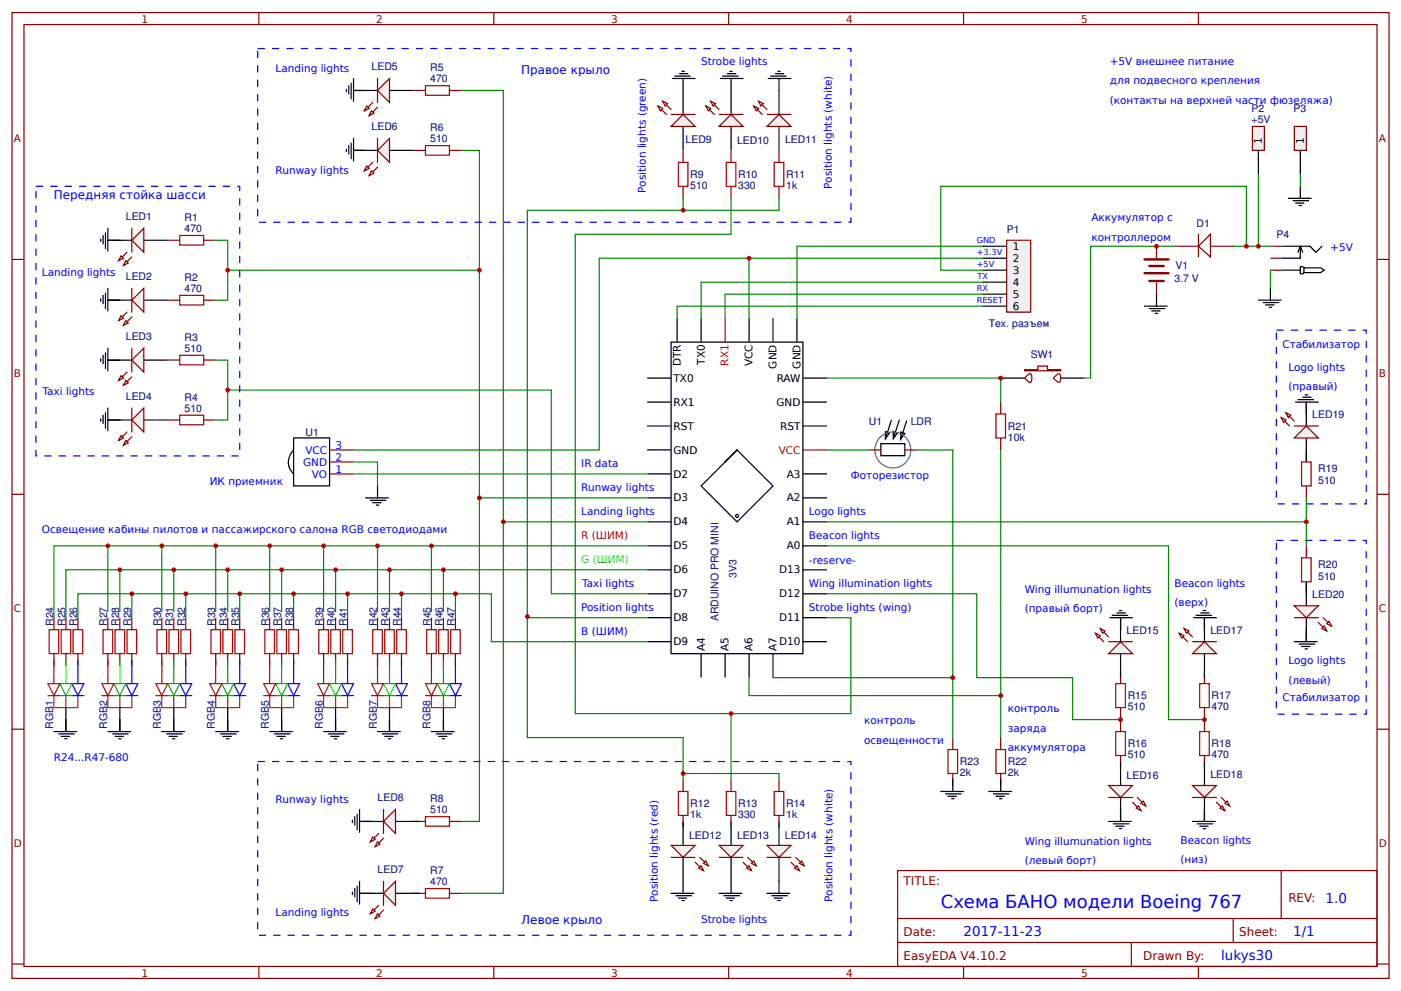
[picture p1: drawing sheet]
<svg xmlns="http://www.w3.org/2000/svg" width="312mm" height="221mm" viewBox="0 0 312 221" stroke-linecap="round" stroke-linejoin="round" font-family="sans-serif">
<g fill="none" stroke="#800" stroke-width=".27">
<path d="M2.7 2.8h306.4v215h-306.4zM5.3 5.5h301.1v209.6h-301.1zM57.6 2.8v2.7M109.9 2.8v2.7M162.2 2.8v2.7M214.4 2.8v2.7M266.7 2.8v2.7M2.7 57.7h2.6M37.3 53.5h2.7M45.3 53.5h2.7M306.4 57.7h2.7M2.7 110h2.6"/>
<path d="M306.4 110h2.7M2.7 162.3h2.6M306.4 162.3h2.7M199.8 193.8h106.6v21.3h-106.6zM285.1 193.8v10.6M2.7 214.6h2.6M57.6 215.1v2.7M109.9 215.1v2.7M162.2 215.1v2.7M199.8 204.4h106.6M199.8 209.8h106.6M214.4 215.1v2.7"/>
<path d="M251.8 209.8v5.3M266.7 215.1v2.7M274.4 204.4v5.4M306.4 214.6h2.7"/>
</g>
<path d="M40 52.4h5.3v2.1h-5.3z" fill="none" stroke="#a00000" stroke-width=".27"/>
<path d="M24 53.5h5.3M32 53.5h5.3" fill="none" stroke="#000" stroke-width=".27"/>
<path d="M29.3 53.5l2.7-2.7v5.3z" fill="#efefef" stroke="#800" stroke-width=".27"/>
<path d="M28.3 56.1l-1.9 1.9M29.3 57.2l-1.8 1.9" fill="none" stroke="#800" stroke-width=".27"/>
<g fill="#efefef" stroke="#800" stroke-width=".27">
<path d="M26.9 56.9l.6 .6-1.1 .5z"/>
<path d="M28 58l.5 .5-1 .6z"/>
</g>
<path d="M29.3 50.8v5.3M37.3 66.8h2.7M45.3 66.8h2.7" fill="none" stroke="#800" stroke-width=".27"/>
<path d="M22.4 53.2v.5M22.9 52.4v1.9M23.5 51.9v3.4M24 53.5h2.7M24 50.8v5.1M24 66.8h5.3M32 66.8h5.3" fill="none" stroke="#000" stroke-width=".27"/>
<path d="M40 65.7h5.3v2.2h-5.3z" fill="none" stroke="#a00000" stroke-width=".27"/>
<path d="M32 64.1v5.4l-2.7-2.7z" fill="#efefef" stroke="#800" stroke-width=".27"/>
<path d="M28.3 69.5l-1.9 1.8M29.3 70.5l-1.8 1.9" fill="none" stroke="#800" stroke-width=".27"/>
<g fill="#efefef" stroke="#800" stroke-width=".27">
<path d="M26.9 70.3l.6 .5-1.1 .5z"/>
<path d="M28 71.3l.5 .6-1 .5z"/>
</g>
<path d="M29.3 64.1v5.4M37.3 80.1h2.7M45.3 80.1h2.7" fill="none" stroke="#800" stroke-width=".27"/>
<path d="M48 53.5h2.7v13.3h-2.7" fill="none" stroke="#080" stroke-width=".27"/>
<path d="M40 79.1h5.3v2.1h-5.3z" fill="none" stroke="#a00000" stroke-width=".27"/>
<path d="M24 80.1h5.3M32 80.1h5.3" fill="none" stroke="#000" stroke-width=".27"/>
<path d="M32 77.5v5.3l-2.7-2.7z" fill="#efefef" stroke="#800" stroke-width=".27"/>
<path d="M28.3 82.8l-1.9 1.9M29.3 83.9l-1.8 1.8" fill="none" stroke="#800" stroke-width=".27"/>
<g fill="#efefef" stroke="#800" stroke-width=".27">
<path d="M26.9 83.6l.6 .5-1.1 .6z"/>
<path d="M28 84.7l.5 .5-1 .5z"/>
</g>
<path d="M29.3 77.5v5.3M37.3 93.5h2.7M45.3 93.5h2.7" fill="none" stroke="#800" stroke-width=".27"/>
<path d="M40 92.4h5.3v2.1h-5.3z" fill="none" stroke="#a00000" stroke-width=".27"/>
<path d="M24 93.5h5.3M32 93.5h5.3" fill="none" stroke="#000" stroke-width=".27"/>
<path d="M29.3 93.5l2.7-2.7v5.3z" fill="#efefef" stroke="#800" stroke-width=".27"/>
<path d="M28.3 96.1l-1.9 1.9M29.3 97.2l-1.8 1.9" fill="none" stroke="#800" stroke-width=".27"/>
<g fill="#efefef" stroke="#800" stroke-width=".27">
<path d="M26.9 96.9l.6 .6-1.1 .5z"/>
<path d="M28 98l.5 .5-1 .6z"/>
</g>
<path d="M92 20.1h2.7M100 20.1h2.7M29.3 90.8v5.3M73.3 105.5h5.4M73.3 102.8h5.4M73.3 100.1h5.4" fill="none" stroke="#800" stroke-width=".27"/>
<path d="M48 80.1h2.7v13.4h-2.7M78.7 102.8h5.3v5.3" fill="none" stroke="#080" stroke-width=".27"/>
<path d="M78.7 20.1h5.3M86.7 20.1h5.3M65.3 97.5h8v10.6h-8zM65.3 100.1a3.7 3.7 0 0 0 0 5.4M81.3 110.8h5.1M82.4 111.3h3.5M82.9 111.9h1.9M83.7 112.4h.6M84 108.1v2.7" fill="none" stroke="#000" stroke-width=".27"/>
<path d="M94.7 19.1h5.3v2.1h-5.3z" fill="none" stroke="#a00000" stroke-width=".27"/>
<path d="M86.7 17.5v5.3l-2.7-2.7z" fill="#efefef" stroke="#800" stroke-width=".27"/>
<path d="M82.9 22.8l-1.8 1.9M84 23.9l-1.9 1.8" fill="none" stroke="#800" stroke-width=".27"/>
<g fill="#efefef" stroke="#800" stroke-width=".27">
<path d="M81.6 23.6l.5 .5-1 .6z"/>
<path d="M82.7 24.7l.5 .5-1.1 .5z"/>
</g>
<path d="M84 17.5v5.3M92 33.5h2.7M100 33.5h2.7" fill="none" stroke="#800" stroke-width=".27"/>
<path d="M77.1 19.9v.5M77.6 19.1v1.8M78.1 18.5v3.5M78.7 17.5v5M78.7 20.1h2.6M78.7 33.5h5.3M86.7 33.5h5.3" fill="none" stroke="#000" stroke-width=".27"/>
<path d="M94.7 32.4h5.3v2.1h-5.3z" fill="none" stroke="#a00000" stroke-width=".27"/>
<path d="M86.7 30.8v5.3l-2.7-2.6z" fill="#efefef" stroke="#800" stroke-width=".27"/>
<path d="M82.9 36.1l-1.8 1.9M84 37.2l-1.9 1.9" fill="none" stroke="#800" stroke-width=".27"/>
<g fill="#efefef" stroke="#800" stroke-width=".27">
<path d="M81.6 36.9l.5 .6-1 .5z"/>
<path d="M82.7 38l.5 .5-1.1 .6z"/>
</g>
<path d="M84 30.8v5.3M92 198.8h2.7M100 198.8h2.7" fill="none" stroke="#800" stroke-width=".27"/>
<path d="M77.1 33.2v.5M77.6 32.4v1.9M78.1 31.9v3.4M78.7 33.5h2.6M78.7 30.8v5.1M80 198.8h5.3M88 198.8h5.3" fill="none" stroke="#000" stroke-width=".27"/>
<path d="M94.7 197.8h5.3v2.1h-5.3z" fill="none" stroke="#a00000" stroke-width=".27"/>
<path d="M88 196.2v5.3l-2.7-2.7z" fill="#efefef" stroke="#800" stroke-width=".27"/>
<path d="M84.3 201.5l-1.9 1.9M85.3 202.6l-1.8 1.8" fill="none" stroke="#800" stroke-width=".27"/>
<g fill="#efefef" stroke="#800" stroke-width=".27">
<path d="M82.9 202.3l.6 .5-1.1 .6z"/>
<path d="M84 203.4l.5 .5-1 .5z"/>
</g>
<path d="M85.3 196.2v5.3M92 182.8h2.7M100 182.8h2.7" fill="none" stroke="#800" stroke-width=".27"/>
<path d="M78.4 198.6v.5M78.9 197.8v1.8M79.5 197.2v3.5M80 198.8h2.7M80 196.2v5M80 182.8h5.3M88 182.8h5.3" fill="none" stroke="#000" stroke-width=".27"/>
<path d="M94.7 181.8h5.3v2.1h-5.3z" fill="none" stroke="#a00000" stroke-width=".27"/>
<path d="M85.3 182.8l2.7-2.6v5.3z" fill="#efefef" stroke="#800" stroke-width=".27"/>
<path d="M84.3 185.5l-1.9 1.9M85.3 186.6l-1.8 1.8" fill="none" stroke="#800" stroke-width=".27"/>
<g fill="#efefef" stroke="#800" stroke-width=".27">
<path d="M82.9 186.3l.6 .5-1.1 .6z"/>
<path d="M84 187.4l.5 .5-1 .5z"/>
</g>
<path d="M152 33.5v2.6M152 41.5v2.6M85.3 180.2v5.3" fill="none" stroke="#800" stroke-width=".27"/>
<g fill="none" stroke="#000" stroke-width=".27">
<path d="M152 20.1v5.4M152 28.1v5.4M149.4 76.1h29.3v69.4h-29.3zM150.7 70.8v5.3M156 70.8v5.3M166.7 70.8v5.3M172 70.8v5.3M177.4 70.8v5.3M144 84.1h5.4M144 89.5h5.4M144 94.8h5.4M178.7 84.1h5.3"/>
<path d="M178.7 89.5h5.3M178.7 94.8h5.3M144 105.5h5.4M144 110.8h5.4M144 116.1h5.4M144 100.1h5.4M164 100.1l-8 8 8 8 8-8-8-8-2.6 2.7M178.7 105.5h5.3M178.7 110.8h5.3M178.7 116.1h5.3M144 121.5h5.4M144 126.8h5.4"/>
<path d="M144 132.1h5.4M144 137.5h5.4M178.7 121.5h5.3M178.7 126.8h5.3M178.7 132.1h5.3M178.7 137.5h5.3M144 142.8h5.4M156 145.5v5.3M161.4 145.5v5.3M166.7 145.5v5.3M172 145.5v5.3M178.7 142.8h5.3"/>
<path d="M78.4 182.6v.5M78.9 181.8v1.8M79.5 181.2v3.5M80 182.8h2.7M80 180.2v5"/>
<circle cx="164" cy="114.8" r=".33"/>
</g>
<path d="M161.4 70.8v5.3M178.7 100.1h5.3" fill="none" stroke="#f00" stroke-width=".27"/>
<path d="M218.7 62.8h-62.7v8M218.7 68.1h-68v2.7" fill="none" stroke="#080" stroke-width=".27"/>
<path d="M151 36.1h2.1v5.4h-2.1z" fill="none" stroke="#a00000" stroke-width=".27"/>
<path d="M149.4 28.1l2.6-2.6 2.7 2.6z" fill="#efefef" stroke="#800" stroke-width=".27"/>
<path d="M146.4 23.6l1.9 1.9M147.5 22.5l1.9 1.9" fill="none" stroke="#800" stroke-width=".27"/>
<g fill="#efefef" stroke="#800" stroke-width=".27">
<path d="M147.5 22.5l1.1 .6-.6 .5z"/>
<path d="M146.4 23.6l1.1 .5-.5 .6z"/>
</g>
<path d="M149.4 25.5h5.3M162.7 33.5v2.6M162.7 41.5v2.6" fill="none" stroke="#800" stroke-width=".27"/>
<path d="M149.6 17.5h5.1M150.2 16.9h3.4M151.2 16.4h1.9M151.8 15.9h.5M152 17.5v2.6M162.7 20.1v5.4M162.7 28.1v5.4" fill="none" stroke="#000" stroke-width=".27"/>
<path d="M161.6 36.1h2.2v5.4h-2.2z" fill="none" stroke="#a00000" stroke-width=".27"/>
<path d="M162.7 25.5l2.7 2.6h-5.4z" fill="#efefef" stroke="#800" stroke-width=".27"/>
<path d="M157.1 23.6l1.9 1.9M158.2 22.5l1.8 1.9" fill="none" stroke="#800" stroke-width=".27"/>
<g fill="#efefef" stroke="#800" stroke-width=".27">
<path d="M158.2 22.5l1 .6-.5 .5z"/>
<path d="M157.1 23.6l1.1 .5-.6 .6z"/>
</g>
<path d="M160 25.5h5.4M173.4 33.5v2.6M173.4 41.5v2.6" fill="none" stroke="#800" stroke-width=".27"/>
<path d="M160.3 17.5h5.1M160.8 16.9h3.5M161.9 16.4h1.9M162.4 15.9h.6M162.7 17.5v2.6M173.4 20.1v5.4M173.4 28.1v5.4" fill="none" stroke="#000" stroke-width=".27"/>
<path d="M172.3 36.1h2.1v5.4h-2.1z" fill="none" stroke="#a00000" stroke-width=".27"/>
<path d="M173.4 25.5l2.6 2.6h-5.3z" fill="#efefef" stroke="#800" stroke-width=".27"/>
<path d="M167.8 23.6l1.8 1.9M168.8 22.5l1.9 1.9" fill="none" stroke="#800" stroke-width=".27"/>
<g fill="#efefef" stroke="#800" stroke-width=".27">
<path d="M168.8 22.5l1.1 .6-.5 .5z"/>
<path d="M167.8 23.6l1 .5-.5 .6z"/>
</g>
<path d="M170.7 25.5h5.3M152 173.5v2.7M152 181.5v2.7" fill="none" stroke="#800" stroke-width=".27"/>
<path d="M171 17.5h5M171.5 16.9h3.5M172.6 16.4h1.8M173.1 15.9h.5M173.4 17.5v2.6M152 182.8v5.4M152 190.8v5.4" fill="none" stroke="#000" stroke-width=".27"/>
<path d="M151 176.2h2.1v5.3h-2.1z" fill="none" stroke="#a00000" stroke-width=".27"/>
<path d="M149.4 188.2h5.3l-2.7 2.6z" fill="#efefef" stroke="#800" stroke-width=".27"/>
<path d="M154.7 191.9l1.9 1.9M155.8 190.8l1.8 1.9" fill="none" stroke="#800" stroke-width=".27"/>
<g fill="#efefef" stroke="#800" stroke-width=".27">
<path d="M155.5 193.2l.5-.5 .6 1.1z"/>
<path d="M156.6 192.2l.5-.6 .5 1.1z"/>
</g>
<path d="M162.7 173.5v2.7M149.4 190.8h5.3M162.7 181.5v2.7" fill="none" stroke="#800" stroke-width=".27"/>
<path d="M149.4 198.8h5M150.4 199.4h3.5M151 199.9h1.8M152 196.2v2.6M162.7 182.8v5.4M162.7 190.8v5.4M151.8 200.4h.5" fill="none" stroke="#000" stroke-width=".27"/>
<path d="M161.6 176.2h2.2v5.3h-2.2z" fill="none" stroke="#a00000" stroke-width=".27"/>
<path d="M160 188.2h5.4l-2.7 2.6z" fill="#efefef" stroke="#800" stroke-width=".27"/>
<path d="M165.4 191.9l1.8 1.9M166.4 190.8l1.9 1.9" fill="none" stroke="#800" stroke-width=".27"/>
<g fill="#efefef" stroke="#800" stroke-width=".27">
<path d="M166.7 192.7l.5 1.1-1-.6z"/>
<path d="M167.2 192.2l.6-.6 .5 1.1z"/>
</g>
<path d="M173.4 173.5v2.7M160 190.8h5.4M173.4 181.5v2.7" fill="none" stroke="#800" stroke-width=".27"/>
<path d="M160 198.8h5.1M161.1 199.4h3.5M161.6 199.9h1.9M162.7 196.2v2.6M173.4 182.8v5.4M173.4 190.8v5.4M162.4 200.4h.6" fill="none" stroke="#000" stroke-width=".27"/>
<path d="M172.3 176.2h2.1v5.3h-2.1z" fill="none" stroke="#a00000" stroke-width=".27"/>
<path d="M170.7 188.2h5.3l-2.6 2.6z" fill="#efefef" stroke="#800" stroke-width=".27"/>
<path d="M176 191.9l1.9 1.9M177.1 190.8l1.9 1.9" fill="none" stroke="#800" stroke-width=".27"/>
<g fill="#efefef" stroke="#800" stroke-width=".27">
<path d="M177.4 192.7l.5 1.1-1.1-.6z"/>
<path d="M177.9 192.2l.5-.6 .6 1.1z"/>
</g>
<path d="M249.4 149.5v2.7M249.4 157.5v2.7M170.7 190.8h5.3" fill="none" stroke="#800" stroke-width=".27"/>
<path d="M249.4 137.5v5.3M249.4 145.5v5.3M170.7 198.8h5.1M171.8 199.4h3.4M172.3 199.9h1.9M173.4 196.2v2.6M173.1 200.4h.5" fill="none" stroke="#000" stroke-width=".27"/>
<path d="M248.3 152.2h2.1v5.3h-2.1z" fill="none" stroke="#a00000" stroke-width=".27"/>
<path d="M249.4 142.8l2.6 2.7h-5.3z" fill="#efefef" stroke="#800" stroke-width=".27"/>
<path d="M244.8 139.9l1.9 1.9M243.8 141l1.8 1.8" fill="none" stroke="#800" stroke-width=".27"/>
<g fill="#efefef" stroke="#800" stroke-width=".27">
<path d="M244.8 139.9l1.1 .5-.5 .6z"/>
<path d="M243.8 141l1 .5-.5 .5z"/>
</g>
<path d="M246.7 142.8h5.3M249.4 160.2v2.6M249.4 168.2v2.6" fill="none" stroke="#800" stroke-width=".27"/>
<path d="M249.4 169.5v5.3M249.4 177.5v5.3M246.7 182.8h5.1M247.8 183.4h3.4M248.3 183.9h1.9M249.1 184.4h.5" fill="none" stroke="#000" stroke-width=".27"/>
<path d="M248.3 162.8h2.1v5.4h-2.1z" fill="none" stroke="#a00000" stroke-width=".27"/>
<path d="M246.7 174.8h5.3l-2.6 2.7z" fill="#efefef" stroke="#800" stroke-width=".27"/>
<path d="M252 178.6l1.9 1.8M253.1 177.5l1.9 1.9" fill="none" stroke="#800" stroke-width=".27"/>
<g fill="#efefef" stroke="#800" stroke-width=".27">
<path d="M253.4 179.4l.5 1-1.1-.5z"/>
<path d="M253.9 178.8l.5-.5 .6 1.1z"/>
</g>
<path d="M268 149.5v2.7M268 157.5v2.7M246.7 177.5h5.3" fill="none" stroke="#800" stroke-width=".27"/>
<path d="M247 137.5h5M247.5 137h3.5M248.6 136.4h1.8M249.1 135.9h.5M249.4 137.5v2.7M268 137.5v5.3M268 145.5v5.3" fill="none" stroke="#000" stroke-width=".27"/>
<path d="M267 152.2h2.1v5.3h-2.1z" fill="none" stroke="#a00000" stroke-width=".27"/>
<path d="M265.4 145.5l2.6-2.7 2.7 2.7z" fill="#efefef" stroke="#800" stroke-width=".27"/>
<path d="M263.5 139.9l1.9 1.9M262.4 141l1.9 1.8" fill="none" stroke="#800" stroke-width=".27"/>
<g fill="#efefef" stroke="#800" stroke-width=".27">
<path d="M263.5 139.9l1.1 .5-.6 .6z"/>
<path d="M262.4 141l1.1 .5-.5 .5z"/>
</g>
<path d="M265.4 142.8h5.3M268 160.2v2.6M268 168.2v2.6" fill="none" stroke="#800" stroke-width=".27"/>
<path d="M268 169.5v5.3M268 177.5v5.3M265.4 182.8h5M266.4 183.4h3.5M267 183.9h1.8M267.8 184.4h.5" fill="none" stroke="#000" stroke-width=".27"/>
<path d="M267 162.8h2.1v5.4h-2.1z" fill="none" stroke="#a00000" stroke-width=".27"/>
<path d="M265.4 174.8h5.3l-2.7 2.7z" fill="#efefef" stroke="#800" stroke-width=".27"/>
<path d="M270.7 178.6l1.9 1.8M271.8 177.5l1.8 1.9" fill="none" stroke="#800" stroke-width=".27"/>
<g fill="#efefef" stroke="#800" stroke-width=".27">
<path d="M272 179.4l.6 1-1.1-.5z"/>
<path d="M272.6 178.8l.5-.5 .5 1.1z"/>
</g>
<path d="M290.7 100.1v2.7M290.7 108.1v2.7M265.4 177.5h5.3" fill="none" stroke="#800" stroke-width=".27"/>
<path d="M290.7 89.5v5.3M290.7 97.5v5.3M265.6 137.5h5.1M266.2 137h3.4M267.2 136.4h1.9M267.8 135.9h.5M268 137.5v2.7" fill="none" stroke="#000" stroke-width=".27"/>
<path d="M289.6 102.8h2.2v5.3h-2.2z" fill="none" stroke="#a00000" stroke-width=".27"/>
<path d="M288 97.5l2.7-2.7 2.7 2.7z" fill="#efefef" stroke="#800" stroke-width=".27"/>
<path d="M285.1 92.9l1.9 1.9M286.2 91.9l1.8 1.8" fill="none" stroke="#800" stroke-width=".27"/>
<g fill="#efefef" stroke="#800" stroke-width=".27">
<path d="M286.2 91.9l1 .5-.5 .5z"/>
<path d="M285.1 92.9l1.1 .6-.6 .5z"/>
</g>
<path d="M288 94.8h5.4M290.7 121.5v2.6M290.7 129.5v2.6" fill="none" stroke="#800" stroke-width=".27"/>
<path d="M290.7 129.5v5.3M290.7 137.5v5.3M288 142.8h5.1M289.1 143.4h3.5M289.6 143.9h1.9M290.4 144.4h.6" fill="none" stroke="#000" stroke-width=".27"/>
<path d="M289.6 124.1h2.2v5.4h-2.2z" fill="none" stroke="#a00000" stroke-width=".27"/>
<path d="M288 134.8h5.4l-2.7 2.7z" fill="#efefef" stroke="#800" stroke-width=".27"/>
<path d="M293.4 138.6l1.8 1.8M294.4 137.5l1.9 1.9" fill="none" stroke="#800" stroke-width=".27"/>
<g fill="#efefef" stroke="#800" stroke-width=".27">
<path d="M294.2 139.9l.5-.5 .5 1z"/>
<path d="M295.8 138.3l.5 1.1-1.1-.6z"/>
</g>
<path d="M257.4 54.8v2.7M257.4 62.8v2.7M288 137.5h5.4" fill="none" stroke="#800" stroke-width=".27"/>
<path d="M254.7 68.1h5.1M255.8 68.7h3.4M256.3 69.2h1.9M257.1 69.7h.5M257.4 65.5v2.6M288.3 89.5h5.1M288.8 88.9h3.5M289.9 88.4h1.9M290.4 87.9h.6M290.7 89.5v2.6" fill="none" stroke="#000" stroke-width=".27"/>
<path d="M254.7 57.7h5.3M255.8 59.2h3.2M254.7 60.8h5.3M255.8 62.5h3.2" fill="none" stroke="#800" stroke-width=".53"/>
<path d="M278.7 28.1h2.7v5.4h-2.7z" fill="#efefef" stroke="#800" stroke-width=".27"/>
<path d="M280 33.5v5.3" fill="none" stroke="#000" stroke-width=".27"/>
<path d="M288 28.1h2.7v5.4h-2.7z" fill="#efefef" stroke="#800" stroke-width=".27"/>
<path d="M289.4 33.5v5.3M286.7 44.1h5.1M287.8 44.7h3.4M288.3 45.2h1.9M289.1 45.7h.5M289.4 41.5v2.6" fill="none" stroke="#000" stroke-width=".27"/>
<path d="M289.4 38.8v2.7" fill="none" stroke="#080" stroke-width=".27"/>
<path d="M269.4 52.1v5.1l-2.7-2.4z" fill="#fefefe" stroke="#800" stroke-width=".27"/>
<g fill="none" stroke="#800" stroke-width=".27">
<path d="M261.4 54.8h5.3M266.7 52.1v5.1M269.4 54.8h5.3M193.4 100.1h2.6M201.4 100.1h2.6M12 137.5v2.7M14.7 137.5v2.7M17.3 137.5v2.7M24 137.5v2.7M26.7 137.5v2.7M29.3 137.5v2.7M36 137.5v2.7"/>
<path d="M38.7 137.5v2.7M41.3 137.5v2.7M48 137.5v2.7M50.7 137.5v2.7M53.3 137.5v2.7M60 137.5v2.7M62.7 137.5v2.7M65.3 137.5v2.7M72 137.5v2.7M74.7 137.5v2.7M77.3 137.5v2.7M84 137.5v2.7"/>
<path d="M86.7 137.5v2.7M89.3 137.5v2.7M96 137.5v2.7M98.7 137.5v2.7M101.3 137.5v2.7M12 145.5v2.7M14.7 145.5v2.7M17.3 145.5v2.7M24 145.5v2.7M26.7 145.5v2.7M29.3 145.5v2.7M36 145.5v2.7"/>
<path d="M38.7 145.5v2.7M41.3 145.5v2.7M48 145.5v2.7M50.7 145.5v2.7M53.3 145.5v2.7M60 145.5v2.7M62.7 145.5v2.7M65.3 145.5v2.7M72 145.5v2.7M74.7 145.5v2.7M77.3 145.5v2.7M84 145.5v2.7"/>
<path d="M86.7 145.5v2.7M89.3 145.5v2.7M96 145.5v2.7M98.7 145.5v2.7M101.3 145.5v2.7M212 164.2v2.6M212 172.2v2.6"/>
</g>
<g fill="none" stroke="#000" stroke-width=".27">
<path d="M196 98.8h5.4v2.6h-5.4zM197 96l.9 .4-.9 1.2zM198.4 93.6l-1.4 4.1M198.8 96l.9 .4-.9 1.2zM200.1 93.5l-1.3 4.1M200.5 96.1l.9 .4-.9 1.2zM201.8 93.7l-1.4 4.1M14.7 157.5v5.3M26.7 157.5v5.3M38.7 157.5v5.3M50.7 157.5v5.3M62.7 157.5v5.3"/>
<path d="M74.7 157.5v5.3M86.7 157.5v5.3M98.7 157.5v5.3M12 162.8h5.1M13.1 163.4h3.4M13.6 163.9h1.9M14.4 164.4h.5M24 162.8h5.1M25.1 163.4h3.4M25.6 163.9h1.9M26.4 164.4h.5M36 162.8h5.1"/>
<path d="M37.1 163.4h3.4M37.6 163.9h1.9M38.4 164.4h.5M48 162.8h5.1M49.1 163.4h3.4M49.6 163.9h1.9M50.4 164.4h.5M60 162.8h5.1M61.1 163.4h3.4M61.6 163.9h1.9M62.4 164.4h.5M72 162.8h5.1"/>
<path d="M73.1 163.4h3.4M73.6 163.9h1.9M74.4 164.4h.5M84 162.8h5.1M85.1 163.4h3.4M85.6 163.9h1.9M86.4 164.4h.5M96 162.8h5.1M97.1 163.4h3.4M97.6 163.9h1.9M98.4 164.4h.5M209.4 176.2h5"/>
<path d="M210.4 176.7h3.5M211 177.2h1.8M211.8 177.8h.5M212 173.5v2.7"/>
</g>
<circle cx="198.7" cy="100.1" r="4" fill="none" stroke="#666" stroke-width=".27"/>
<g fill="none" stroke="#a00000" stroke-width=".27">
<path d="M10.9 140.2h2.2v5.3h-2.2zM13.6 140.2h2.1v5.3h-2.1zM16.3 140.2h2.1v5.3h-2.1zM22.9 140.2h2.2v5.3h-2.2zM25.6 140.2h2.1v5.3h-2.1zM28.3 140.2h2.1v5.3h-2.1zM34.9 140.2h2.2v5.3h-2.2zM37.6 140.2h2.1v5.3h-2.1zM40.3 140.2h2.1v5.3h-2.1zM46.9 140.2h2.2v5.3h-2.2zM49.6 140.2h2.1v5.3h-2.1zM52.3 140.2h2.1v5.3h-2.1z"/>
<path d="M58.9 140.2h2.2v5.3h-2.2zM61.6 140.2h2.1v5.3h-2.1zM64.3 140.2h2.1v5.3h-2.1zM70.9 140.2h2.2v5.3h-2.2zM73.6 140.2h2.1v5.3h-2.1zM76.3 140.2h2.1v5.3h-2.1zM82.9 140.2h2.2v5.3h-2.2zM85.6 140.2h2.1v5.3h-2.1zM88.3 140.2h2.1v5.3h-2.1zM94.9 140.2h2.2v5.3h-2.2zM97.6 140.2h2.1v5.3h-2.1zM100.3 140.2h2.1v5.3h-2.1z"/>
<path d="M211 166.8h2.1v5.4h-2.1z"/>
</g>
<g fill="none" stroke="#080" stroke-width=".27">
<path d="M102.7 33.5h4v149.3h-4M102.7 20.1h9.3v178.7h-9.3M152 44.1v2.7M162.7 44.1v8h-34.7v106.7h34.7M166.7 57.5h-33.4v42.6h-54.6M173.4 44.1v2.7h-56.1v90.7h26.7M218.7 54.8h-41.3v16M218.7 57.5h-52v13.3M218.7 65.5h-57.3v5.3M50.7 86.8h72v45.3h21.3M184 84.1h38.7M78.7 105.5h65.3"/>
<path d="M106.7 110.8h37.3M17.3 137.5v-5.4h92v10.7h34.7M24 121.5v14.7M26.7 126.8v9.4M29.3 132.1v5.4M36 121.5v14.7M38.7 126.8v9.4M41.3 132.1v5.4M48 121.5v14.7M50.7 126.8v9.4M53.3 132.1v5.4M60 121.5v14.7"/>
<path d="M62.7 126.8v9.4M65.3 132.1v5.4M72 121.5v14.7M74.7 126.8v9.4M77.3 132.1v5.4M84 121.5v14.7M86.7 126.8v9.4M89.3 132.1v5.4M96 121.5v14.7M98.7 126.8v9.4M101.3 132.1v5.4M117.3 137.2v27h34.7v9.3"/>
<path d="M144 126.8h-129.3v10.7M144 121.5h-132v16M184 137.5h5.4v21.3h-26.7v14.7M152 172.2h21.4v1.3"/>
</g>
<g fill="none" stroke="#8d2323" stroke-width=".27">
<path d="M12 154.8v2.7h5.3v-2.7M14.7 154.8v2.7M24 154.8v2.7h5.3v-2.7M26.7 154.8v2.7M36 154.8v2.7h5.3v-2.7M38.7 154.8v2.7M48 154.8v2.7h5.3v-2.7M50.7 154.8v2.7M60 154.8v2.7h5.3v-2.7M62.7 154.8v2.7M72 154.8v2.7h5.3v-2.7M74.7 154.8v2.7"/>
<path d="M84 154.8v2.7h5.3v-2.7M86.7 154.8v2.7M96 154.8v2.7h5.3v-2.7M98.7 154.8v2.7"/>
</g>
<g fill="none" stroke="#00f" stroke-width=".27">
<path d="M16 154.8h2.7M16 152.2h2.7l-1.4 2.6zM17.3 146.8v5.4M28 154.8h2.7M28 152.2h2.7l-1.4 2.6zM29.3 146.8v5.4M40 154.8h2.7M40 152.2h2.7l-1.4 2.6zM41.3 146.8v5.4M52 154.8h2.7M52 152.2h2.7l-1.4 2.6zM53.3 146.8v5.4"/>
<path d="M64 154.8h2.7M64 152.2h2.7l-1.4 2.6zM65.3 146.8v5.4M76 154.8h2.7M76 152.2h2.7l-1.4 2.6zM77.3 146.8v5.4M88 154.8h2.7M88 152.2h2.7l-1.4 2.6zM89.3 146.8v5.4M100 154.8h2.7M100 152.2h2.7l-1.4 2.6zM101.3 146.8v5.4"/>
</g>
<g fill="none" stroke="#0f0" stroke-width=".27">
<path d="M13.3 154.8h2.7M13.3 152.2h2.7l-1.3 2.6zM14.7 146.8v5.4M25.3 154.8h2.7M25.3 152.2h2.7l-1.3 2.6zM26.7 146.8v5.4M37.3 154.8h2.7M37.3 152.2h2.7l-1.3 2.6zM38.7 146.8v5.4M49.3 154.8h2.7M49.3 152.2h2.7l-1.3 2.6zM50.7 146.8v5.4"/>
<path d="M61.3 154.8h2.7M61.3 152.2h2.7l-1.3 2.6zM62.7 146.8v5.4M73.3 154.8h2.7M73.3 152.2h2.7l-1.3 2.6zM74.7 146.8v5.4M85.3 154.8h2.7M85.3 152.2h2.7l-1.3 2.6zM86.7 146.8v5.4M97.3 154.8h2.7M97.3 152.2h2.7l-1.3 2.6zM98.7 146.8v5.4"/>
</g>
<g fill="none" stroke="#f00" stroke-width=".27">
<path d="M10.7 154.8h2.6M10.7 152.2h2.6l-1.3 2.6zM12 146.8v5.4M22.7 154.8h2.6M22.7 152.2h2.6l-1.3 2.6zM24 146.8v5.4M34.7 154.8h2.6M34.7 152.2h2.6l-1.3 2.6zM36 146.8v5.4M46.7 154.8h2.6M46.7 152.2h2.6l-1.3 2.6zM48 146.8v5.4"/>
<path d="M58.7 154.8h2.6M58.7 152.2h2.6l-1.3 2.6zM60 146.8v5.4M70.7 154.8h2.6M70.7 152.2h2.6l-1.3 2.6zM72 146.8v5.4M82.7 154.8h2.6M82.7 152.2h2.6l-1.3 2.6zM84 146.8v5.4M94.7 154.8h2.6M94.7 152.2h2.6l-1.3 2.6zM96 146.8v5.4"/>
</g>
<circle cx="50.7" cy="86.8" r=".53" fill="#c00"/>
<path d="M184 100.1h9.4M204 100.1h8v50.7h-40M184 132.1h33.4v18.7h21.3v9.4h10.7" fill="none" stroke="#080" stroke-width=".27"/>
<circle cx="249.4" cy="160.2" r=".53" fill="#c00"/>
<path d="M184 121.5h76v38.7h8" fill="none" stroke="#080" stroke-width=".27"/>
<circle cx="268" cy="160.2" r=".53" fill="#c00"/>
<path d="M50.7 60.1h56M184 116.1h106.7" fill="none" stroke="#080" stroke-width=".27"/>
<g fill="#c00">
<circle cx="50.7" cy="60.1" r=".53"/>
<circle cx="152" cy="46.8" r=".53"/>
</g>
<path d="M112 116.1h32M290.7 110.8v10.7" fill="none" stroke="#080" stroke-width=".27"/>
<path d="M57.3 10.8h132.1v38.7h-132.1zM8 41.5h45.3v60h-45.3zM284 73.5h20v38.6h-20zM284 120.3h20v38.7h-20zM57.3 169.5h132.1v38.7h-132.1z" fill="none" stroke="#00f" stroke-width=".27" stroke-dasharray="1.6 1.6" stroke-linecap="butt"/>
<g fill="none" stroke="#000" stroke-width=".27">
<path d="M22.4 66.5v.6M22.4 79.9v.5M22.9 65.7v1.9M22.9 79.1v1.8M23.5 65.2v3.5M23.5 78.5v3.5M24 66.8h2.7M24 64.1v5.1M24 77.5v5M22.4 93.2v.5M22.9 92.4v1.9M23.5 91.9v3.4"/>
<path d="M24 90.8v5.1M24 80.1h2.7M24 93.5h2.7"/>
</g>
<circle cx="290.7" cy="116.1" r=".53" fill="#c00"/>
<path d="M285.4 54.8h6.1l1.3 1.3 1.4-1.3M289.4 54.8l-.6 1.3M289.9 56.1l-.5-1.3v2.7h-4M290.2 59.6h3.7l.8 .5-.8 .6h-3.7zM290.2 59.6l-.3-.3h-.5v1.6h.5l.3-.2M280 66.8h5.1M281.1 67.3h3.5M281.6 67.9h1.9M282.4 68.4h.6M282.7 64.1v2.7M285.4 60.1h4" fill="none" stroke="#000" stroke-width=".27"/>
<path d="M282.7 54.8h2.7M282.7 57.5h2.7M282.7 60.1h2.7" fill="none" stroke="#800" stroke-width=".27"/>
<path d="M280 38.8v16M274.7 54.8h8M282.7 60.1v4" fill="none" stroke="#080" stroke-width=".27"/>
<circle cx="280" cy="54.8" r=".53" fill="#c00"/>
<path d="M222.7 84.1h5.3M236 84.1h5.4" fill="none" stroke="#000" stroke-width=".27"/>
<path d="M228 82.3h3v-.8h2.1v.8h2.9v.2h-8z" fill="#efefef" stroke="#800" stroke-width=".27"/>
<path d="M228.3 83.8l.7-.6h.3a1.59 1.59 0 0 1 0 1.9l-.6-.3-.7-.7zM234.7 83.8l.7-.6h.3a1.59 1.59 0 0 1 0 1.9l-.6-.3-.7-.7z" fill="none" stroke="#800" stroke-width=".27"/>
<path d="M261.4 54.8h-18.7v29.3h-1.3" fill="none" stroke="#080" stroke-width=".27"/>
<g fill="#c00">
<circle cx="117.3" cy="137.2" r=".53"/>
<circle cx="152" cy="172.2" r=".53"/>
<circle cx="29.3" cy="132.1" r=".53"/>
<circle cx="41.3" cy="132.1" r=".53"/>
<circle cx="53.3" cy="132.1" r=".53"/>
<circle cx="65.3" cy="132.1" r=".53"/>
<circle cx="77.3" cy="132.1" r=".53"/>
<circle cx="89.3" cy="132.1" r=".53"/>
<circle cx="101.3" cy="132.1" r=".53"/>
<circle cx="26.7" cy="126.8" r=".53"/>
<circle cx="38.7" cy="126.8" r=".53"/>
<circle cx="50.7" cy="126.8" r=".53"/>
<circle cx="62.7" cy="126.8" r=".53"/>
<circle cx="74.7" cy="126.8" r=".53"/>
<circle cx="86.7" cy="126.8" r=".53"/>
<circle cx="98.7" cy="126.8" r=".53"/>
<circle cx="24" cy="121.5" r=".53"/>
<circle cx="36" cy="121.5" r=".53"/>
<circle cx="48" cy="121.5" r=".53"/>
<circle cx="60" cy="121.5" r=".53"/>
<circle cx="72" cy="121.5" r=".53"/>
<circle cx="84" cy="121.5" r=".53"/>
<circle cx="96" cy="121.5" r=".53"/>
</g>
<path d="M224 53.5h5.4v16h-5.4z" fill="#efefef" stroke="#800" stroke-width=".27"/>
<path d="M218.7 54.8h5.3M218.7 57.5h5.3M218.7 60.1h5.3M218.7 62.8h5.3M218.7 65.5h5.3M218.7 68.1h5.3" fill="none" stroke="#000" stroke-width=".27"/>
<path d="M277.4 54.8v-13.3h-68v18.6h9.3" fill="none" stroke="#080" stroke-width=".27"/>
<g fill="#c00">
<circle cx="257.4" cy="54.8" r=".53"/>
<circle cx="277.4" cy="54.8" r=".53"/>
<circle cx="106.7" cy="110.8" r=".53"/>
<circle cx="106.7" cy="60.1" r=".53"/>
<circle cx="112" cy="116.1" r=".53"/>
</g>
<path d="M221.6 92.1h2.2v5.4h-2.2zM221.6 166.8h2.2v5.4h-2.2z" fill="none" stroke="#a00000" stroke-width=".27"/>
<path d="M222.7 89.5v2.6M222.7 97.5v2.6M222.7 164.2v2.6M222.7 172.2v2.6" fill="none" stroke="#800" stroke-width=".27"/>
<path d="M222.7 100.1v54.7h-56v-4M212 150.8v13.4" fill="none" stroke="#080" stroke-width=".27"/>
<path d="M220 176.2h5.1M221.1 176.7h3.5M221.6 177.2h1.9M222.4 177.8h.6M222.7 173.5v2.7" fill="none" stroke="#000" stroke-width=".27"/>
<circle cx="212" cy="150.8" r=".53" fill="#c00"/>
<path d="M222.7 84.1v5.4M222.7 154.8v9.4" fill="none" stroke="#080" stroke-width=".27"/>
<g fill="#c00">
<circle cx="222.7" cy="154.8" r=".53"/>
<circle cx="222.7" cy="84.1" r=".53"/>
<circle cx="166.7" cy="57.5" r=".53"/>
<circle cx="162.7" cy="158.8" r=".53"/>
</g>
<text font-size="4" fill="#00f" x="209.4" y="202">Схема БАНО модели Boeing 767</text>
<g font-size="3" fill="#00f">
<text x="295" y="201">1.0</text>
<text x="214.4" y="208.4">2017-11-23</text>
<text x="287.8" y="208.4">1/1</text>
<text x="271.8" y="213.8">lukys30</text>
</g>
<g font-size="2.7" fill="#00f">
<text x="116" y="16.4">Правое крыло</text>
<text x="12" y="44.3">Передняя стойка шасси</text>
<text x="116" y="205.7">Левое крыло</text>
</g>
<g font-size="2.7" fill="#800">
<text x="201.1" y="197">TITLE:</text>
<text x="286.7" y="200.7">REV:</text>
<text x="201.1" y="208.4">Date:</text>
<text x="275.8" y="208.4">Sheet:</text>
<text x="201.1" y="213.8">EasyEDA V4.10.2</text>
<text x="254.4" y="213.8">Drawn By:</text>
</g>
<g font-size="2.3" fill="#800">
<text x="31.5" y="5.1">1</text>
<text x="83.7" y="5.1">2</text>
<text x="136" y="5.1">3</text>
<text x="188.3" y="5.1">4</text>
<text x="240.6" y="5.1">5</text>
<text x="3.1" y="31.6">A</text>
<text x="306.8" y="31.6">A</text>
<text x="3.1" y="83.9">B</text>
<text x="306.8" y="83.9">B</text>
<text x="3.1" y="136.2">C</text>
<text x="306.8" y="136.2">C</text>
<text x="3.1" y="188.4">D</text>
<text x="306.8" y="188.4">D</text>
<text x="31.5" y="217.4">1</text>
<text x="83.7" y="217.4">2</text>
<text x="136" y="217.4">3</text>
<text x="188.3" y="217.4">4</text>
<text x="240.6" y="217.4">5</text>
</g>
<g font-size="2.3" fill="#00f">
<text x="61.3" y="16">Landing lights</text>
<text x="156" y="14.5">Strobe lights</text>
<text x="247" y="14.5">+5V внешнее питание</text>
<text x="247" y="18.8">для подвесного крепления</text>
<text x="247" y="23.1">(контакты на верхней части фюзеляжа)</text>
<text x="61.3" y="38.7">Runway lights</text>
<text x="143.8" y="42.9" transform="rotate(-90 143.8 42.9)">Position lights (green)</text>
<text x="185.1" y="42" transform="rotate(-90 185.1 42)">Position lights (white)</text>
<text x="242.9" y="49.3">Аккумулятор с</text>
<text x="242.9" y="53.6">контроллером</text>
<text x="296" y="55.9">+5V</text>
<text x="9.3" y="61.3">Landing lights</text>
<text x="285.4" y="77.3">Стабилизатор</text>
<text x="286.7" y="82.6">Logo lights</text>
<text x="9.5" y="88">Taxi lights</text>
<text x="286.7" y="86.9">(правый)</text>
<text x="68" y="100.9">VCC</text>
<text x="74.7" y="99.9">3</text>
<text x="46.7" y="107.9">ИК приемник</text>
<text x="67.5" y="103.6">GND</text>
<text x="69.4" y="106.3">VO</text>
<text x="74.7" y="105.2">1</text>
<text x="74.7" y="102.5">2</text>
<text x="129.3" y="104">IR data</text>
<text x="189.4" y="106.6">Фоторезистор</text>
<text x="129.3" y="109.3">Runway lights</text>
<text x="9.3" y="118.6">Освещение кабины пилотов и пассажирского салона RGB светодиодами</text>
<text x="129.3" y="114.6">Landing lights</text>
<text x="180" y="114.5">Logo lights</text>
<text x="180" y="119.9">Beacon lights</text>
<text x="180" y="125.5">-reserve-</text>
<text x="129.5" y="130.6">Taxi lights</text>
<text x="180" y="130.6">Wing illumination lights</text>
<text x="228" y="132">Wing illumunation lights</text>
<text x="261.4" y="130.6">Beacon lights</text>
<text x="129.3" y="136">Position lights</text>
<text x="180" y="135.9">Strobe lights (wing)</text>
<text x="228" y="136.2">(правый борт)</text>
<text x="261.4" y="134.8">(верх)</text>
<text x="129.3" y="141.3">B (ШИМ)</text>
<text x="286.7" y="147.9">Logo lights</text>
<text x="286.7" y="152.2">(левый)</text>
<text x="192.3" y="161.2">контроль</text>
<text x="224.3" y="158.6">контроль</text>
<text x="285.4" y="156">Стабилизатор</text>
<text x="192.3" y="165.5">освещенности</text>
<text x="224.3" y="162.8">заряда</text>
<text x="224.3" y="167.1">аккумулятора</text>
<text x="12" y="169.3">R24...R47-680</text>
<text x="61.3" y="178.6">Runway lights</text>
<text x="228" y="188">Wing illumunation lights</text>
<text x="262.7" y="187.9">Beacon lights</text>
<text x="228" y="192.2">(левый борт)</text>
<text x="262.7" y="192.2">(низ)</text>
<text x="61.3" y="204">Landing lights</text>
<text x="146.4" y="200.7" transform="rotate(-90 146.4 200.7)">Position lights (red)</text>
<text x="185.2" y="200.7" transform="rotate(-90 185.2 200.7)">Position lights (white)</text>
<text x="156" y="205.4">Strobe lights</text>
</g>
<g font-size="2.3" fill="#000080">
<text x="82.7" y="15.6">LED5</text>
<text x="95.8" y="15.9">R5</text>
<text x="95.8" y="18.3">470</text>
<text x="82.7" y="28.9">LED6</text>
<text x="95.8" y="29.2">R6</text>
<text x="278.5" y="27.3">+5V</text>
<text x="278.5" y="25">P2</text>
<text x="287.8" y="25">P3</text>
<text x="95.8" y="31.6">510</text>
<text x="152.6" y="31.9">LED9</text>
<text x="164" y="32">LED10</text>
<text x="174.7" y="31.9">LED11</text>
<text x="153.6" y="39.7">R9</text>
<text x="164.3" y="39.7">R10</text>
<text x="175" y="39.7">R11</text>
<text x="153.6" y="42.1">510</text>
<text x="164.3" y="42.1">330</text>
<text x="175" y="42.1">1k</text>
<text x="28" y="48.9">LED1</text>
<text x="41.1" y="51.6">470</text>
<text x="41.1" y="49.2">R1</text>
<text x="224" y="51.8">P1</text>
<text x="266.3" y="50.5">D1</text>
<text x="284" y="53.1">P4</text>
<text x="261.6" y="59.8">V1</text>
<text x="28" y="62.3">LED2</text>
<text x="41.1" y="64.9">470</text>
<text x="41.1" y="62.5">R2</text>
<text x="261.4" y="62.7">3.7 V</text>
<text x="28" y="75.6">LED3</text>
<text x="41.1" y="75.9">R3</text>
<text x="220" y="72.7">Тех. разъем</text>
<text x="41.1" y="78.3">510</text>
<text x="229.4" y="79.8">SW1</text>
<text x="28" y="88.9">LED4</text>
<text x="41.1" y="89.2">R4</text>
<text x="41.1" y="91.6">510</text>
<text x="193.4" y="94.7">U1</text>
<text x="202.7" y="94.7">LDR</text>
<text x="224.3" y="95.7">R21</text>
<text x="292" y="93.1">LED19</text>
<text x="68" y="97.1">U1</text>
<text x="224.3" y="98.1">10k</text>
<text x="293.4" y="107.7">510</text>
<text x="293.4" y="105.1">R19</text>
<text x="163.9" y="128.6" transform="rotate(-90 163.9 128.6)">3V3</text>
<text x="293.4" y="129.1">510</text>
<text x="293.4" y="126.4">R20</text>
<text x="292" y="133.1">LED20</text>
<text x="11.9" y="139.3" transform="rotate(-90 11.9 139.3)">R24</text>
<text x="14.5" y="139.3" transform="rotate(-90 14.5 139.3)">R25</text>
<text x="17.2" y="139.3" transform="rotate(-90 17.2 139.3)">R26</text>
<text x="23.9" y="139.3" transform="rotate(-90 23.9 139.3)">R27</text>
<text x="26.5" y="139.3" transform="rotate(-90 26.5 139.3)">R28</text>
<text x="29.2" y="139.3" transform="rotate(-90 29.2 139.3)">R29</text>
<text x="35.9" y="139.3" transform="rotate(-90 35.9 139.3)">R30</text>
<text x="38.5" y="139.3" transform="rotate(-90 38.5 139.3)">R31</text>
<text x="41.2" y="139.3" transform="rotate(-90 41.2 139.3)">R32</text>
<text x="47.9" y="139.3" transform="rotate(-90 47.9 139.3)">R33</text>
<text x="50.5" y="139.3" transform="rotate(-90 50.5 139.3)">R34</text>
<text x="53.2" y="139.3" transform="rotate(-90 53.2 139.3)">R35</text>
<text x="59.9" y="139.3" transform="rotate(-90 59.9 139.3)">R36</text>
<text x="62.5" y="139.3" transform="rotate(-90 62.5 139.3)">R37</text>
<text x="65.2" y="139.3" transform="rotate(-90 65.2 139.3)">R38</text>
<text x="71.9" y="139.3" transform="rotate(-90 71.9 139.3)">R39</text>
<text x="74.5" y="139.3" transform="rotate(-90 74.5 139.3)">R40</text>
<text x="77.2" y="139.3" transform="rotate(-90 77.2 139.3)">R41</text>
<text x="83.9" y="139.3" transform="rotate(-90 83.9 139.3)">R42</text>
<text x="86.5" y="139.3" transform="rotate(-90 86.5 139.3)">R43</text>
<text x="89.2" y="139.3" transform="rotate(-90 89.2 139.3)">R44</text>
<text x="95.9" y="139.3" transform="rotate(-90 95.9 139.3)">R45</text>
<text x="98.6" y="139.3" transform="rotate(-90 98.6 139.3)">R46</text>
<text x="101.2" y="139.3" transform="rotate(-90 101.2 139.3)">R47</text>
<text x="159.9" y="138.3" transform="rotate(-90 159.9 138.3)">ARDUINO PRO MINI</text>
<text x="250.7" y="141.1">LED15</text>
<text x="269.4" y="141.1">LED17</text>
<text x="251" y="155.6">R15</text>
<text x="269.6" y="155.6">R17</text>
<text x="251" y="158">510</text>
<text x="269.6" y="158">470</text>
<text x="11.8" y="162.2" transform="rotate(-90 11.8 162.2)">RGB1</text>
<text x="23.8" y="162.2" transform="rotate(-90 23.8 162.2)">RGB2</text>
<text x="35.8" y="162.2" transform="rotate(-90 35.8 162.2)">RGB3</text>
<text x="47.8" y="162.2" transform="rotate(-90 47.8 162.2)">RGB4</text>
<text x="59.8" y="162.2" transform="rotate(-90 59.8 162.2)">RGB5</text>
<text x="71.8" y="162.2" transform="rotate(-90 71.8 162.2)">RGB6</text>
<text x="83.8" y="162.2" transform="rotate(-90 83.8 162.2)">RGB7</text>
<text x="95.8" y="162.2" transform="rotate(-90 95.8 162.2)">RGB8</text>
<text x="251" y="166.3">R16</text>
<text x="269.6" y="166.3">R18</text>
<text x="213.6" y="172.8">2k</text>
<text x="213.6" y="170.3">R23</text>
<text x="224.3" y="172.8">2k</text>
<text x="224.3" y="170.3">R22</text>
<text x="250.7" y="173.4">LED16</text>
<text x="251" y="168.8">510</text>
<text x="269.4" y="173.1">LED18</text>
<text x="269.6" y="168.8">470</text>
<text x="84" y="178.3">LED8</text>
<text x="95.8" y="178.6">R8</text>
<text x="153.6" y="179.6">R12</text>
<text x="164.3" y="179.6">R13</text>
<text x="175" y="179.6">R14</text>
<text x="95.8" y="181">510</text>
<text x="153.6" y="182">1k</text>
<text x="164.3" y="182">330</text>
<text x="175" y="182">1k</text>
<text x="153.4" y="186.7">LED12</text>
<text x="164" y="186.7">LED13</text>
<text x="174.7" y="186.7">LED14</text>
<text x="84" y="194.3">LED7</text>
<text x="95.8" y="197">470</text>
<text x="95.8" y="194.6">R7</text>
</g>
<g font-size="2.3">
<text x="280.8" y="32.1" transform="rotate(-90 280.8 32.1)">1</text>
<text x="290.2" y="32.1" transform="rotate(-90 290.2 32.1)">1</text>
<text x="225.4" y="55.6">1</text>
<text x="225.4" y="58.3">2</text>
<text x="225.4" y="60.9">3</text>
<text x="225.4" y="63.6">4</text>
<text x="225.4" y="66.3">5</text>
<text x="225.4" y="68.9">6</text>
<text x="151.5" y="81.5" transform="rotate(-90 151.5 81.5)">DTR</text>
<text x="156.8" y="81.2" transform="rotate(-90 156.8 81.2)">TX0</text>
<text x="167.5" y="81.5" transform="rotate(-90 167.5 81.5)">VCC</text>
<text x="172.8" y="82" transform="rotate(-90 172.8 82)">GND</text>
<text x="178.2" y="82" transform="rotate(-90 178.2 82)">GND</text>
<text x="149.9" y="84.9">TX0</text>
<text x="172.9" y="84.9">RAW</text>
<text x="149.9" y="95.6">RST</text>
<text x="149.9" y="90.3">RX1</text>
<text x="172.8" y="90.3">GND</text>
<text x="173.6" y="95.6">RST</text>
<text x="149.9" y="100.9">GND</text>
<text x="149.9" y="106.3">D2</text>
<text x="175.1" y="106.3">A3</text>
<text x="149.9" y="111.6">D3</text>
<text x="175.1" y="111.6">A2</text>
<text x="149.9" y="116.9">D4</text>
<text x="175.1" y="116.9">A1</text>
<text x="149.9" y="122.3">D5</text>
<text x="175.1" y="122.3">A0</text>
<text x="149.9" y="127.6">D6</text>
<text x="173.4" y="127.6">D13</text>
<text x="149.9" y="132.9">D7</text>
<text x="173.4" y="132.9">D12</text>
<text x="149.9" y="143.6">D9</text>
<text x="149.9" y="138.3">D8</text>
<text x="173.4" y="138.3">D11</text>
<text x="173.4" y="143.6">D10</text>
<text x="156.8" y="145" transform="rotate(-90 156.8 145)">A4</text>
<text x="162.2" y="145" transform="rotate(-90 162.2 145)">A5</text>
<text x="167.5" y="145" transform="rotate(-90 167.5 145)">A6</text>
<text x="172.8" y="145" transform="rotate(-90 172.8 145)">A7</text>
</g>
<g font-size="2.3" fill="#f00">
<text x="162.2" y="81.4" transform="rotate(-90 162.2 81.4)">RX1</text>
<text x="173.3" y="100.9">VCC</text>
<text x="129.3" y="120">R (ШИМ)</text>
</g>
<text font-size="2.3" fill="#0f0" x="129.3" y="125.3">G (ШИМ)</text>
<g font-size="1.8" fill="#00f">
<text x="217.4" y="59.5">+5V</text>
<text x="217.4" y="56.8">+3.3V</text>
<text x="217.4" y="54.1">GND</text>
<text x="217.4" y="64.8">RX</text>
<text x="217.5" y="62.1">TX</text>
<text x="217.4" y="67.5">RESET</text>
</g>
</svg>
